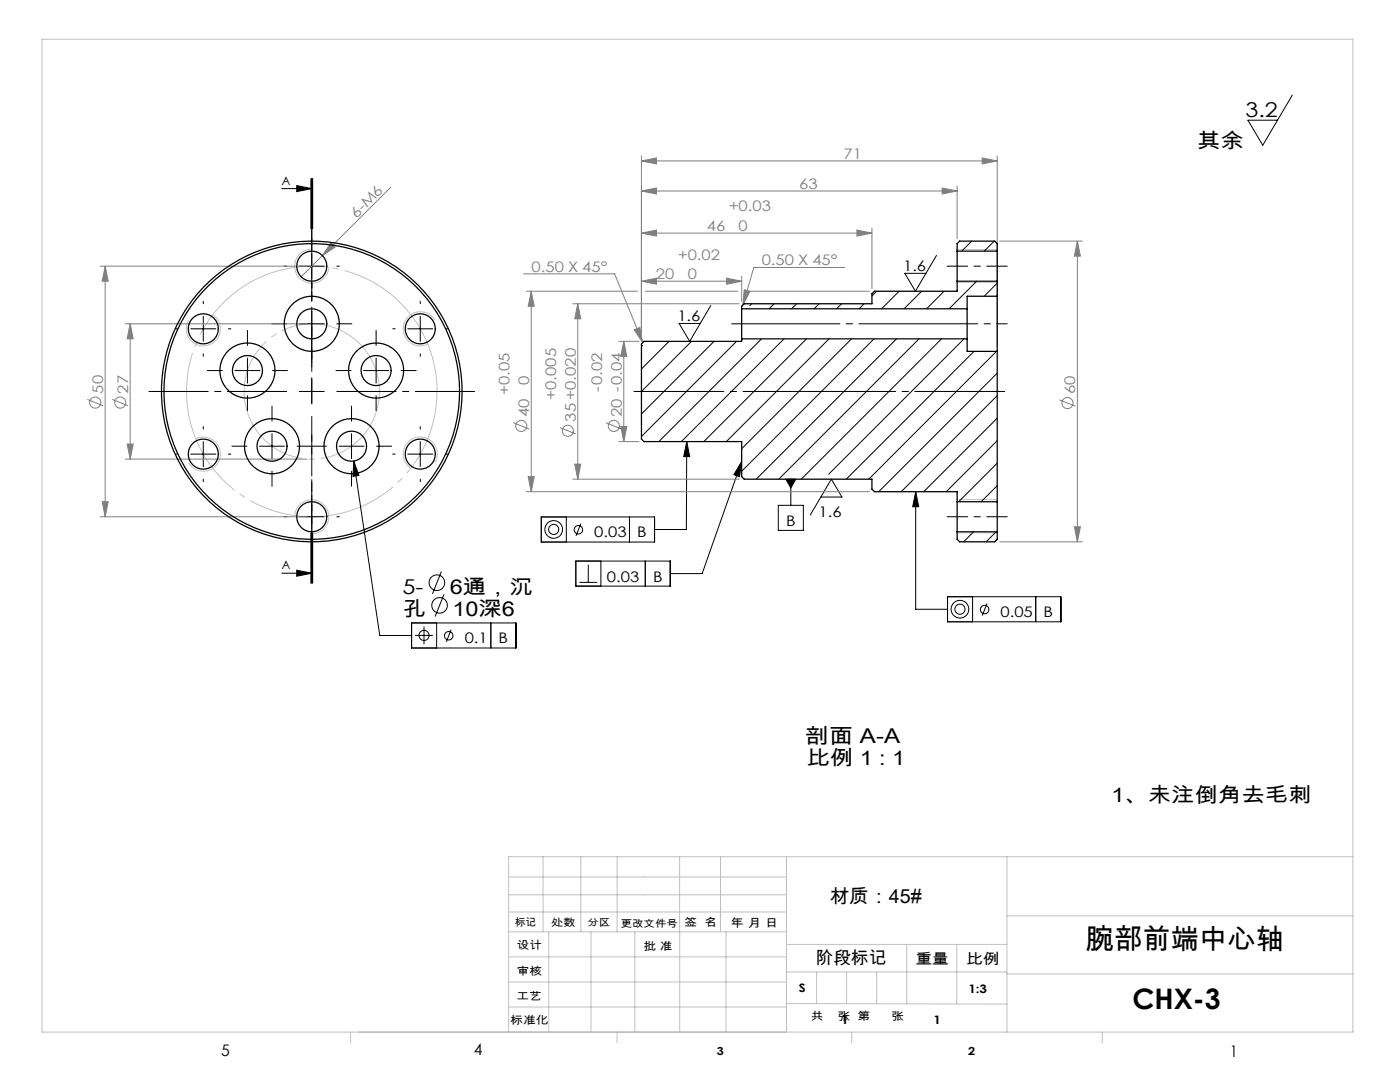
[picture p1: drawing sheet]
<svg xmlns="http://www.w3.org/2000/svg" width="279mm" height="216mm" viewBox="0 0 279 216" stroke-linecap="round" stroke-linejoin="round" font-family="sans-serif">
<g fill="none" stroke="#808080" stroke-width=".2">
<path d="M78 37.4l-17.9 17.8M128 32.1l3-.6v1.2zM128 38.1l3-.6v1.2zM128 31.1v36.5M128 32.1h71M128 38.1h63M188 37.5l3 .6-3 .6zM191 37.1v10.5M196 31.5l3 .6-3 .6zM199 31.1v38M20 53.1h41.2M21 53.1v50"/>
<path d="M21 53.1l.6 3h-1.2zM66 48.4l.9 .9-2.6 1.7zM104.5 54.6h18.2l5.6 13.8M105 58.1h22.3M106 58.1l.6 3h-1.2zM106 58.1v40M128 56.1l3-.6v1.2zM128 56.1h20M128 46.5l3-.6v1.2zM128 46.5h46M128.8 58.1h18.5M145 55.5l3 .6-3 .6z"/>
<path d="M148 55.1v5M148.5 57.8l1.2 .3-1.4 2.8zM148.8 58.1h24.7M168.6 53.4h-18.2l-2.1 7.5M171 45.9l3 .6-3 .6zM174 45.5v12.1M199.5 48.1h16.5M215 48.1l.6 3h-1.2zM215 48.1v60M17.4 79.7l3.2 1.3M22.4 79.7l3.2 1.3M25 64.6h36.2"/>
<path d="M26 64.6v27M26 64.6l.6 3h-1.2zM114.3 60.6h33.2M115.3 60.6l.6 3h-1.2zM115.3 60.6v35M123.5 68.1h4M124.5 68.1l.6 3h-1.2zM124.5 68.1v20M126.6 65.8l1.1-.4 .6 3zM211.4 79.8l3.2 1.3M25 91.6h36.2M25.4 88.6h1.2l-.6 3z"/>
<path d="M102.4 84.3l3.2 1.3M105 98.1h68.5M105.4 95.1h1.2l-.6 3zM111.7 85.3l3.2 1.3M114.3 95.6h33.2M114.7 92.6h1.2l-.6 3zM120.9 84.3l3.2 1.3M123.5 88.1h4M123.9 85.1h1.2l-.6 3zM20 103.1h41.2M20.4 100.1h1.2l-.6 3zM199.5 108.1h16.5"/>
<path d="M214.4 105.1h1.2l-.6 3z"/>
<circle cx="19" cy="80.3" r="1.11"/>
<circle cx="24" cy="80.3" r="1.11"/>
<circle cx="104" cy="85" r="1.11"/>
<circle cx="113.3" cy="86" r="1.11"/>
<circle cx="122.5" cy="85" r="1.11"/>
<circle cx="213" cy="80.4" r="1.11"/>
</g>
<g fill="none" stroke="#000" stroke-width=".2">
<path d="M257.9 19l-5.9 10-2.9-5h5.9M56.2 37.6h6M59.2 37l3 .6-3 .6zM62 35.6v10M62.2 35.6v10M62.4 35.6v10M59.7 53.1h5M62.2 50.6v5M186.9 51l-4.2 7.1-2.1-3.6h4.2M38.1 65.6h5M40.6 63.1v5M46.9 73.9h5"/>
<path d="M49.4 71.4v5M59.7 64.6h5M59.7 78.1h5M62.2 62.1v5M62.2 75.6v5M72.6 73.9h5M75.1 71.4v5M81.4 65.6h5M83.9 63.1v5M141.9 61l-4.3 7.1-2.1-3.6h4.2M38.1 90.6h5M40.6 88.1v5"/>
<path d="M51.8 89h5M54.3 86.5v5M67.7 89h5M70.2 86.5v5M70.6 92l1 2.9-1.2 .2zM70.6 92l5.2 34.8h6.3M81.4 90.6h5M83.9 88.1v5M137.1 88.1l-.1 17.6h-6.4M137.1 88.1l.5 3h-1.2zM148 92.1l-7.9 22.4h-6.3M148 92.1l-.4 3-1.1-.4z"/>
<path d="M156.8 95.6h2l-1 1.8zM157.8 95.6v5.2M163.8 99.2h4.2l-2.1-3.6-4.2 7.2M182.7 98.1l.6 3h-1.2zM182.7 98.1v23.5h6.4M56.2 114.4h6M59.2 113.8l3 .6-3 .6zM59.7 103.1h5M62 106.4v10M62.2 106.4v10M62.2 100.6v5M62.4 106.4v10z"/>
<path d="M88.1 114l-1.8 4.5M88.6 118.6l-1.8 4.4M108 103.2h22.6v5h-22.6zM113 103.2v5M114.9 112h18.9v5h-18.9zM115.6 116.2h3.6M115.9 104.5l-.9 2.4M117.4 112.7v3.5M119.9 112v5M125.6 103.2v5M128.8 112v5M155.3 100.8h5v5h-5z"/>
<path d="M189.1 119.1h22.6v5h-22.6zM194.1 119.1v5M206.7 119.1v5M82.1 124.3h20.9v5h-20.9zM82.9 126.8h3.5M84.6 125v3.6M87.1 124.3v5M90 125.6l-.9 2.5M98 124.3v5M197 120.4l-1 2.4"/>
<circle cx="87.2" cy="116.3" r="1.56"/>
<circle cx="110.5" cy="105.6" r="1.76"/>
<circle cx="110.5" cy="105.6" r="1.01"/>
<circle cx="115.4" cy="105.7" r=".85"/>
<circle cx="84.6" cy="126.8" r="1.01"/>
<circle cx="87.7" cy="120.8" r="1.56"/>
<circle cx="89.6" cy="126.9" r=".85"/>
<circle cx="191.6" cy="121.6" r="1.76"/>
<circle cx="191.6" cy="121.6" r="1.01"/>
<circle cx="196.5" cy="121.6" r=".85"/>
</g>
<path d="M86.1 70.8a25 25 0 0 0-41.8-10.1 25 25 0 0 0 11.4 41.5 25 25 0 0 0 30.8-30l-.4-1.4" fill="none" stroke="#c0c0c0" stroke-width=".2" stroke-dasharray="30.5 1.3 1.3 1.3" stroke-dashoffset="5.3" stroke-linecap="butt"/>
<path d="M75.1 74.2a13.5 13.5 0 0 0-22.5-5.5 13.5 13.5 0 0 0 5.9 22.4 13.5 13.5 0 0 0 16.9-15.9l-.3-1" fill="none" stroke="#c0c0c0" stroke-width=".2" stroke-dasharray="30.5 1.3 1.3 1.3" stroke-dashoffset="7.1" stroke-linecap="butt"/>
<g fill="none" stroke="#c0c0c0" stroke-width=".2">
<path d="M8.4 7.8h261.6v198.1h-261.6zM62.2 49.7a3.4 3.4 0 0 0-3.4 3.3 3.4 3.4 0 0 0 3.3 3.5 3.4 3.4 0 0 0 3.5-3.2M191 49.8h8M191 56.4h8M42.5 62.8a3.4 3.4 0 0 1 .9 4.6 3.4 3.4 0 0 1-4.6 1.1 3.4 3.4 0 0 1-1.2-4.6M86.8 63.9a3.4 3.4 0 0 0-4.6-1.3 3.4 3.4 0 0 0-1.4 4.6 3.4 3.4 0 0 0 4.6 1.5M39.1 87.6a3.4 3.4 0 0 1 4.5 1.4 3.4 3.4 0 0 1-1.4 4.6 3.4 3.4 0 0 1-4.6-1.3M86.8 92.3a3.4 3.4 0 0 0-1.2-4.6 3.4 3.4 0 0 0-4.6 1.1 3.4 3.4 0 0 0 1 4.6M191 99.7h8M58.8 102.9a3.4 3.4 0 0 1 3.6-3.2 3.4 3.4 0 0 1 3.2 3.5 3.4 3.4 0 0 1-3.4 3.3M191 106.3h8M101.5 178.5h55.5"/>
<path d="M101.5 175h55.5M108.4 170.9v15M115.9 170.9v15M123.2 170.9v15M135.6 170.9v15M143.8 170.9v15M157 170.9v35M201 170.9v35M270 170.9h-168.5v35M101.5 195.9h55.5M101.5 190.9h55.5M101.5 185.9h55.5"/>
<path d="M101.5 182h55.5M109.5 185.9v20M118 185.9v20M126.7 185.9v20M135.7 185.9v20M144.9 185.9v20M157 188.4h44M157 193.9h44M163 193.9v6.4M169 193.9v6.4M175 193.9v6.4M181 188.4v11.9"/>
<path d="M191 188.4v11.9M201 194.3h69M201 182.7h69M70 205.9v2.2M101.5 200.9h55.5M123.2 205.9v2.2M157 200.2l44 .2M170 205.9v2.2M220 205.9v2.2"/>
</g>
<g fill="none" stroke="#000" stroke-width=".2" stroke-dasharray="30.5 1.3 1.3 1.3">
<path d="M57.2 53.1h-.5M62.2 59.6v-3M62.2 48.1v-.5M62.2 58.1v.5M67.2 53.1h.5M35.6 65.6h-.5M40.6 60.6v-.5M40.6 70.6v.5M44.4 73.9h-3M45.6 65.6h.5M49.4 68.9v-3M49.4 78.9v3"/>
<path d="M54.4 73.9h3M57.2 64.6h-3M62.2 69.6v3M67.2 64.6h3M70.1 73.9h-3M75.1 68.9v-3M75.1 78.9v3M78.9 65.6h-.5M80.1 73.9h3M83.9 60.6v-.5M83.9 70.6v.5M88.9 65.6h.5"/>
<path d="M35.6 90.6h-.5M40.6 85.6v-.5M40.6 95.6v.5M45.6 90.6h.5M49.3 89h-3M54.3 84v-3M54.3 94v3M59.3 89h3M62.2 98.1v-.5M65.2 89h-3M70.2 84v-3M70.2 94v3"/>
<path d="M75.2 89h3M78.9 90.6h-.5M83.9 85.6v-.5M83.9 95.6v.5M88.9 90.6h.5M57.2 103.1h-.5M62.2 108.1v.5M67.2 103.1h.5"/>
</g>
<path d="M57.2 78.1h-27.5M62.2 73.1v-27.5M67.2 78.1h27.5M62.2 83.1v27.5" fill="none" stroke="#000" stroke-width=".2" stroke-dasharray="30.5 1.3 1.3 1.3" stroke-dashoffset="18.6"/>
<path d="M146 64.6h47" fill="none" stroke="#000" stroke-width=".2" stroke-dasharray="30.5 1.3 1.3 1.3" stroke-dashoffset="8.9"/>
<path d="M200.5 78.1h-74" fill="none" stroke="#000" stroke-width=".2" stroke-dasharray="30.5 1.3 1.3 1.3" stroke-dashoffset="12.5"/>
<path d="M193 64.6h8" fill="none" stroke="#000" stroke-width=".2" stroke-dasharray="30.5 1.3 1.3 1.3" stroke-dashoffset="28.4"/>
<path d="M189 53.1h12M189 103.1h12" fill="none" stroke="#000" stroke-width=".2" stroke-dasharray="30.5 1.3 1.3 1.3" stroke-dashoffset="26.4"/>
<path d="M62.2 35.6v80.8" fill="none" stroke="#000" stroke-width=".2" stroke-dasharray="6.3 1.3 1.3 1.3 5.1" stroke-dashoffset=".9"/>
<g fill="#000">
<path d="M59.2 37l3 .6-3 .6zM59.2 113.8l3 .6-3 .6z"/>
<path d="M70.6 92l1 2.9-1.2 .2zM137.1 88.1l.5 3h-1.2zM182.7 98.1l.6 3h-1.2zM148 92.1l-.4 3-1.1-.4zM156.8 95.6l1 1.8 1-1.8z"/>
</g>
<g fill="#808080">
<path d="M66 48.4l.9 .9-2.6 1.7z"/>
<path d="M25.4 88.6h1.2l-.6 3zM26 64.6l.6 3h-1.2zM20.4 100.1h1.2l-.6 3zM21 53.1l.6 3h-1.2z"/>
<path d="M145 55.5l3 .6-3 .6zM128 56.1l3-.6v1.2z"/>
<path d="M128 32.1l3-.6v1.2zM196 31.5l3 .6-3 .6zM128 46.5l3-.6v1.2zM171 45.9l3 .6-3 .6zM128 38.1l3-.6v1.2zM188 37.5l3 .6-3 .6zM148.5 57.8l1.2 .3-1.4 2.8zM126.6 65.8l1.1-.4 .6 3z"/>
<path d="M215 48.1l.6 3h-1.2zM214.4 105.1h1.2l-.6 3z"/>
<path d="M124.5 68.1l.6 3h-1.2zM123.9 85.1h1.2l-.6 3zM115.3 60.6l.6 3h-1.2zM114.7 92.6h1.2l-.6 3zM106 58.1l.6 3h-1.2zM105.4 95.1h1.2l-.6 3z"/>
</g>
<g fill="none" stroke="#000" stroke-width=".25">
<path d="M191 50.1v6M191 56.1v2h-16.5l-.5 .5v2h-25.5l-.5 .5v.5M191 50.1v-1.5l.5-.5h7l.5 .5v1.5M191 56.1h8M191 50.1h8M199 50.1v6M199 59.1v11M199 59.1h-6v2.5M199 56.1v3M148 61.6v6M148 67.6v.5h-19.5l-.5 .5v19l.5 .5h19.5v7l.5 .5h25.5v2l.5 .5h16.5v2M148 67.6h45"/>
<path d="M148 61.6h45M193 61.6v6M193 67.6v2.5h6M199 70.1v30M191 100.1v6M191 106.1v1.5l.5 .5h7l.5-.5v-1.5M191 100.1h8M191 106.1h8M199 100.1v6"/>
<circle cx="62.2" cy="53.1" r="3"/>
<circle cx="40.6" cy="65.6" r="3"/>
<circle cx="49.4" cy="73.9" r="3"/>
<circle cx="49.4" cy="73.9" r="5.5"/>
<circle cx="62.2" cy="78.1" r="30"/>
<circle cx="62.2" cy="64.6" r="3"/>
<circle cx="62.2" cy="78.1" r="29.5"/>
<circle cx="62.2" cy="64.6" r="5.5"/>
<circle cx="75.1" cy="73.9" r="5.5"/>
<circle cx="75.1" cy="73.9" r="3"/>
<circle cx="83.9" cy="65.6" r="3"/>
<circle cx="40.6" cy="90.6" r="3"/>
<circle cx="54.3" cy="89" r="5.5"/>
<circle cx="54.3" cy="89" r="3"/>
<circle cx="70.2" cy="89" r="3"/>
<circle cx="70.2" cy="89" r="5.5"/>
<circle cx="83.9" cy="90.6" r="3"/>
<circle cx="62.2" cy="103.1" r="3"/>
</g>
<g fill="none" stroke="#000" stroke-width=".2">
<path d="M175 58.1l-1 1M179.4 58.1l-3.5 3.5M183.9 58.1l-3.5 3.5M188.4 58.1l-3.5 3.5M193.9 48.1l-2 2M194.9 56.1l-5.5 5.5M198.4 48.1l-2 2M199 56.5l-2.6 2.6M128.2 68.9l-.2 .2M133.5 68.1l-5.5 5.5M138 68.1l-10 10M142.5 68.1l-14.5 14.5"/>
<path d="M147 68.1l-19 19M149 61.6h.1M150 60.6l-.4 .4M152 67.6l-20.5 20.5M154.5 60.6l-1 1M156.5 67.6l-20.5 20.5M159 60.6l-1 1M161 67.6l-20.5 20.5M163.5 60.6l-1 1M165.5 67.6l-20.5 20.5M168 60.6l-1 1M169.9 67.6l-21.9 21.9"/>
<path d="M172.5 60.6l-1 1M174.4 67.6l-26.4 26.4M178.9 67.6l-28 28M183.4 67.6l-28 28M187.9 67.6l-28 28M192.4 67.6l-27 27M194.4 70.1l-25.5 25.5M198.9 70.1l-25.5 25.5M199 74.5l-23.6 23.6M199 79l-19.1 19.1M199 83.4l-14.7 14.7M199 87.9l-10.2 10.2"/>
<path d="M199 92.4l-7.7 7.7M199 96.9l-3.2 3.2M194.3 106.1l-2 2M198.8 106.1l-2 2"/>
</g>
<g font-size="5.6">
<text x="216.7" y="189.3">腕部前端中心轴</text>
<text x="226" y="201.3">CHX-3</text>
</g>
<g font-size="4.1">
<text x="248.6" y="23.4">3.2</text>
<text x="238.9" y="29.4">其余</text>
<text x="80.3" y="118.5">5-</text>
<text x="89.8" y="118.5">6通，沉</text>
<text x="80.4" y="123">孔</text>
<text x="90.3" y="123">10深6</text>
<text x="160.6" y="148.2">剖面 A-A</text>
<text x="161" y="152.7">比例 1 : 1</text>
<text x="221.8" y="159.9">1、未注倒角去毛刺</text>
</g>
<text font-size="3.9" x="165.6" y="180.1">材质：45#</text>
<text font-size="3.5" x="162.8" y="192.3">阶段标记</text>
<g font-size="3.2">
<text x="44.2" y="210.6">5</text>
<text x="94.6" y="210.6">4</text>
<text x="245.4" y="210.9">1</text>
</g>
<g font-size="2.9" fill="#808080">
<text x="168.3" y="31.7">71</text>
<text x="159.5" y="37.7">63</text>
<text x="71.1" y="43.6" transform="rotate(-45 71.1 43.6)">6-M6</text>
<text x="141" y="46.1">46</text>
<text x="145.4" y="42.2">+0.03</text>
<text x="147.4" y="46.1">0</text>
<text x="135.3" y="51.8">+0.02</text>
<text x="152" y="53">0.50 X 45°</text>
<text x="106.1" y="54.2">0.50 X 45°</text>
<text x="130.9" y="55.7">20</text>
<text x="137.3" y="55.7">0</text>
<text x="105.6" y="76.8" transform="rotate(-90 105.6 76.8)">0</text>
<text x="20.6" y="78.5" transform="rotate(-90 20.6 78.5)">50</text>
<text x="25.6" y="78.5" transform="rotate(-90 25.6 78.5)">27</text>
<text x="101.7" y="78.8" transform="rotate(-90 101.7 78.8)">+0.05</text>
<text x="105.6" y="83.2" transform="rotate(-90 105.6 83.2)">40</text>
<text x="111" y="79.7" transform="rotate(-90 111 79.7)">+0.005</text>
<text x="120.2" y="78.3" transform="rotate(-90 120.2 78.3)">-0.02</text>
<text x="124.1" y="83.2" transform="rotate(-90 124.1 83.2)">20 -0.04</text>
<text x="214.6" y="78.6" transform="rotate(-90 214.6 78.6)">60</text>
<text x="114.9" y="84.1" transform="rotate(-90 114.9 84.1)">35 +0.020</text>
</g>
<g font-size="2.9">
<text x="180.2" y="54.1">1.6</text>
<text x="135.2" y="64.1">1.6</text>
<text x="118.6" y="107.2">0.03</text>
<text x="127.2" y="107.2">B</text>
<text x="156.9" y="104.9">B</text>
<text x="163.4" y="103.1">1.6</text>
<text x="121.1" y="116">0.03</text>
<text x="130.3" y="116">B</text>
<text x="199.7" y="123.1">0.05</text>
<text x="208.2" y="123.1">B</text>
<text x="92.7" y="128.4">0.1</text>
<text x="99.5" y="128.4">B</text>
<text x="182.7" y="192.3">重量</text>
<text x="192.8" y="192.4">比例</text>
</g>
<g font-size="2.3">
<text x="56.2" y="36.9">A</text>
<text x="56.2" y="113.6">A</text>
<text x="145.8" y="185">年 月 日</text>
<text x="159.4" y="198">S</text>
<text x="193.3" y="198.2">1:3</text>
<text x="167.9" y="204.4">1</text>
<text x="186.3" y="204.4">1</text>
</g>
<g font-size="2.2">
<text x="136.6" y="184.8">签 名</text>
<text x="103.1" y="189.5">设计</text>
<text x="128.4" y="189.5">批 准</text>
<text x="103.1" y="194.5">审核</text>
<text x="103" y="199.6">工艺</text>
<text x="161.8" y="203.5">共</text>
<text x="167.2" y="203.5">张 第</text>
<text x="177.9" y="203.5">张</text>
<text x="101.8" y="204.4">标准化</text>
<text x="143.1" y="210.5">3</text>
<text x="193.2" y="210.5">2</text>
</g>
<g font-size="2.1">
<text x="102.8" y="184.7">标记</text>
<text x="110" y="184.8">处数</text>
</g>
<g font-size="2">
<text x="117.3" y="184.8">分区</text>
<text x="123.9" y="184.9">更改文件号</text>
</g>
</svg>
